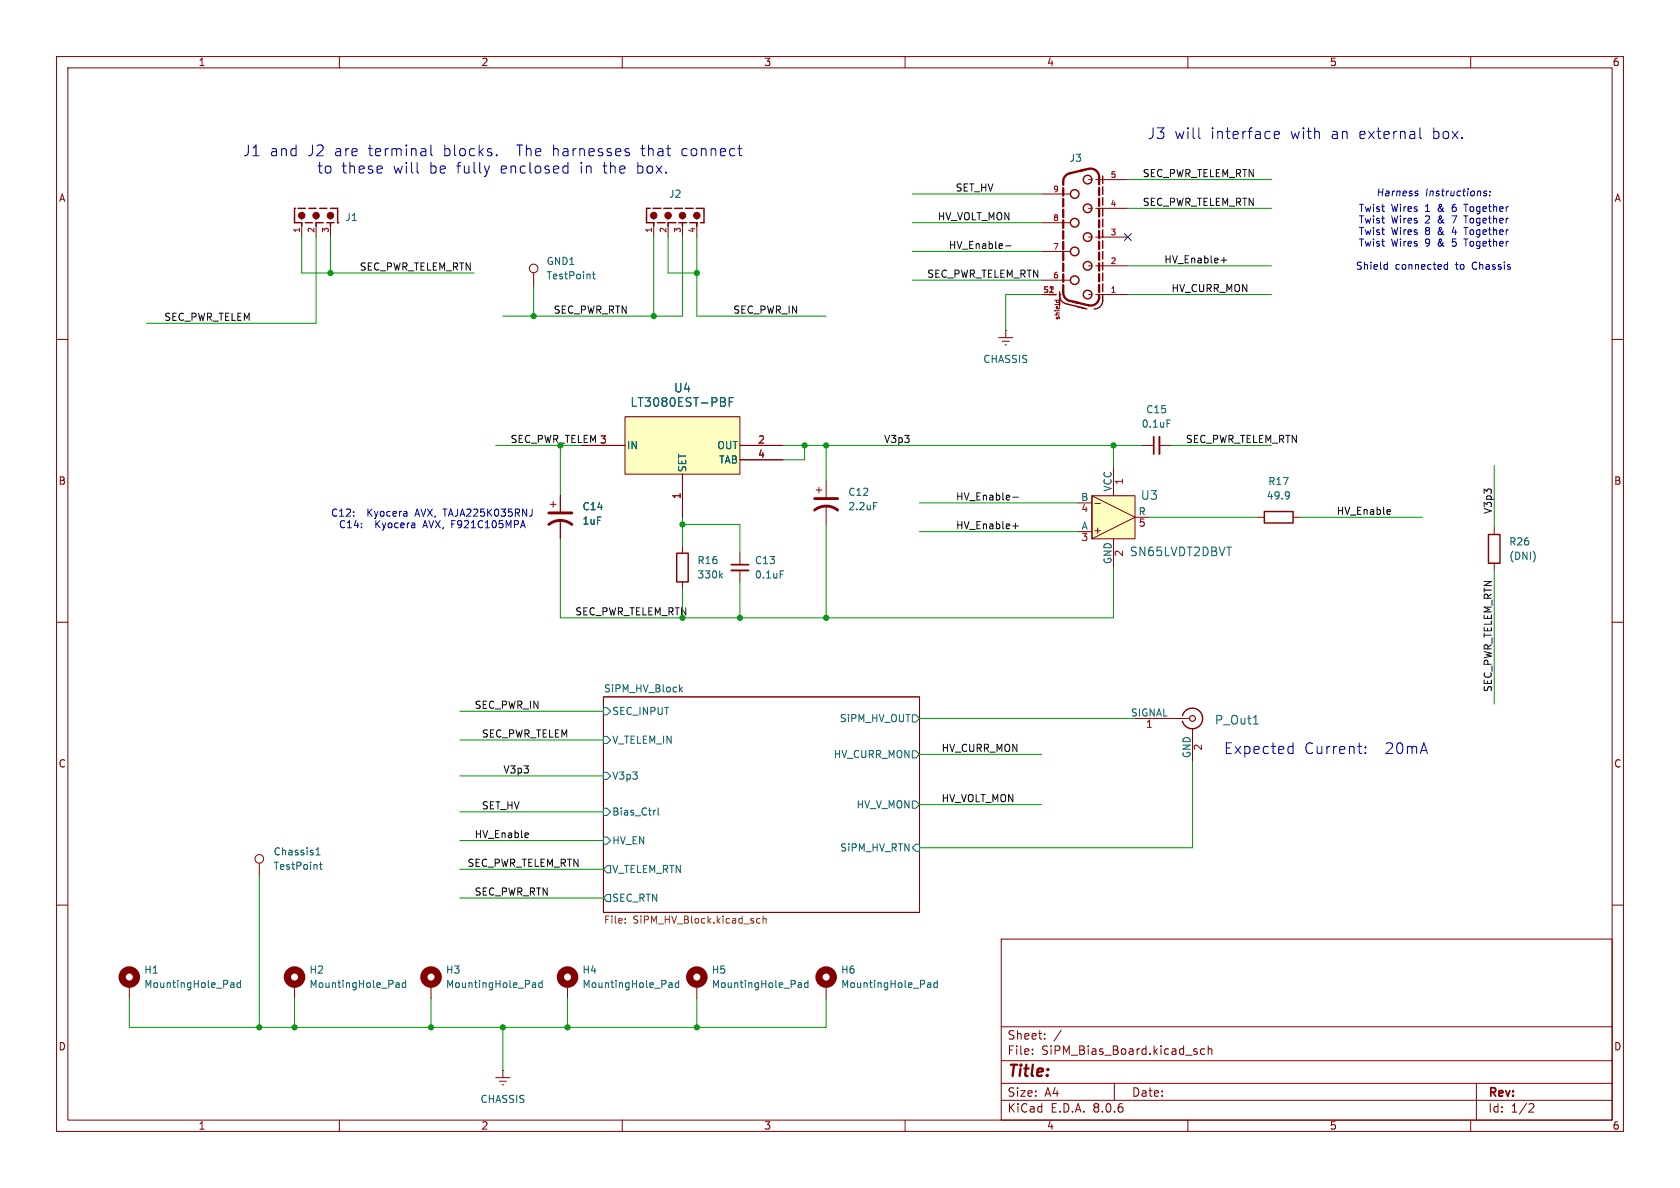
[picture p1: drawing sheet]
<svg xmlns="http://www.w3.org/2000/svg" width="297mm" height="210mm" viewBox="0 0 297 210" stroke-linecap="round" stroke-linejoin="round" font-family="sans-serif">
<g fill="none" stroke="#840000" stroke-width=".18">
<path d="M10 10h277v190h-277zM12 12h273v186h-273zM60 10v2M110 10v2M160 10v2M210 10v2M260 10v2M10 60h2M285 60h2M10 110h2M285 110h2M106.7 123.2h55.9v38.1h-55.9z"/>
<path d="M10 160h2M285 160h2M22.9 174v2.5M177 166h108v32h-108zM60 198v2M110 198v2M160 198v2M177 194.5h108M177 191.5h108M177 187.5h108M177 181.5h108M182.5 186.3v.1"/>
<path d="M182.5 185.5v.1M184.7 183.6v.1M184.7 182.8v.1M187.6 182.1l-1.3 2M197 191.5v3M210 198v2M211.5 185.9l.2 .2-.2 .3M211.5 185.4l.1 .1M213 185.5l-.5-.1-.3 .3v.4l.2 .2h.6M213.6 185.5l.2-.1 .4 .1v.9M213.6 184.9v1.5M260 198v2"/>
<path d="M261 191.5v6.5M270.5 195.1l.5 .1 .2 .3-1 1.1h1"/>
</g>
<g fill="none" stroke="#006464" stroke-width=".18">
<path d="M106.7 125.1h.6l.6 .6-.6 .7h-.6zM106.7 130.2h.6l.6 .6-.6 .6h-.6zM106.7 136.5h.6l.6 .7-.6 .6h-.6zM120.3 121.8l.3 .5M120.6 121.5l-.5 .5M161.3 126.4h.6l.7 .6-.7 .6h-.6zM161.3 132.7h.6l.7 .7-.7 .6h-.6zM106.7 148h.6l.6 .6-.6 .6h-.6zM106.7 142.9h.6l.6 .6-.6 .6h-.6zM107.3 158.1h.6v1.3h-.6l-.6-.6zM107.3 153h.6v1.3h-.6l-.6-.6zM115.8 143.2h.1"/>
<path d="M116.3 142.8v1.1l.2 .2M161.3 141.6h.6l.7 .6-.7 .7h-.6zM161.9 149.2h.7v1.3h-.7l-.6-.6zM40.9 173.7h.3l.2 .2v.7M41.4 174.5l-.5 .1M41.4 174l-.5 .1M42.5 173.8l-.4-.1-.2 .3 .1 .5h.5M42.5 173.3v1.3"/>
</g>
<path d="M110.5 163.1v.1M110.5 162.4v.1M134.4 162.4h-.4l-.2 .2 .1 .5h.5M134.9 162.5l.2-.1h.3v.8M134.9 161.9v1.3" fill="none" stroke="#725600" stroke-width=".18"/>
<circle cx="22.9" cy="172.7" r="1.27" fill="none" stroke="#840000" stroke-width="1.3"/>
<path d="M193 87.6h7.7v7.7h-7.7z" fill="#ffffc2"/>
<g fill="none" stroke="#840000" stroke-width=".18">
<path d="M53.3 39.4v2.5M55.9 39.4v2.5M58.4 39.4v2.5M176.5 59.7h2.6M177.8 58.4h.1M177.8 58.4v1.3M177.2 60.3h1.2M177.7 61h.2M201.9 78.7h2.1M205 78.7h2M190.5 94h2.5M190.5 88.9h2.5"/>
<path d="M193 87.6h7.7v7.7h-7.7zM193 87.6l7.7 3.8-7.7 3.9zM193.6 89h.9M196.8 82.6v5M196.8 95.3v5M200.7 91.4h2.5M222.2 91.4h1.3M228.6 91.4h1.3M264.2 93.2v1.3M264.2 99.6v1.2M45.8 152.6v2.5M52.1 174v2.5"/>
<path d="M76.2 174v2.5M100.3 174v2.5M87.6 190.5h2.6M88.3 191.1h1.2M88.8 191.8h.2M88.9 189.2h.1M88.9 189.2v1.3"/>
<circle cx="45.8" cy="151.8" r=".76"/>
</g>
<g fill="none" stroke="#006464" stroke-width=".18">
<path d="M206.3 74.2h.6M227.8 87l.1 .1a1.07 1.07 0 0 1-.1 1M227.9 87.5l-.1 .2M55.9 151.1h.7M55.9 150.2l.3-.3v1.2M56.5 152.8h.5M56.7 152.4v1.1l.3 .2M70.1 173.7h.3l.2 .2v.7M70.6 174.5l-.5 .1M70.6 174l-.5 .1M71.7 173.8l-.3-.1-.3 .3 .1 .5h.5M71.7 173.3v1.3"/>
<path d="M94.3 173.7h.2l.2 .2v.7M94.7 174.5l-.4 .1M94.7 174l-.4 .1M95.8 173.8l-.3-.1-.3 .3 .2 .5h.4M95.8 173.3v1.3M118.4 173.7h.2l.2 .2v.7M118.8 174.5l-.4 .1M118.8 174l-.4 .1M120 173.8l-.4-.1-.2 .3 .1 .5h.5M120 173.3v1.3"/>
</g>
<g fill="none" stroke="#840000" stroke-width="1.3">
<circle cx="52.1" cy="172.7" r="1.27"/>
<circle cx="76.2" cy="172.7" r="1.27"/>
<circle cx="100.3" cy="172.7" r="1.27"/>
</g>
<g fill="#840000" stroke="#840000" stroke-width=".18">
<circle cx="53.3" cy="38.1" r=".57"/>
<circle cx="55.9" cy="38.1" r=".57"/>
<circle cx="58.4" cy="38.1" r=".57"/>
</g>
<g fill="none" stroke="#840000" stroke-width=".25">
<path d="M52.1 36.8h.1M52.1 36.8v2.6h1.2v.6M52.7 36.8h1.3M53.3 38.1v.6M54 39.4h1.2M54.6 36.8h1.3M55.9 38.1v.6M56.5 36.8h1.3M57.1 39.4h-1.2v.6M57.8 39.4h1.3M58.4 36.8h1.3v2.6M58.4 38.1v.6"/>
<path d="M58.4 39.4v.6M59.7 39.4h.1M223.5 90.4h5.1v2.1h-5.1zM263.1 94.5h2.1v5.1h-2.1z"/>
</g>
<path d="M205 77.2v3.1" fill="none" stroke="#840000" stroke-width=".33"/>
<path d="M204 77.2v3.1" fill="none" stroke="#840000" stroke-width=".3"/>
<path d="M110.5 73.7h20.3v10.1h-20.3z" fill="#ffffc2"/>
<g fill="none" stroke="#840000" stroke-width=".18">
<path d="M115.6 39.4v2.5M118.1 39.4v2.5M120.6 39.4v2.5M123.2 39.4v2.5M184.1 39.4h5.1M184.1 34.3h5.1M192.4 31.8h.7M192.4 36.8h.7M193.7 31.8h5.7M193.7 36.8h5.7M94.3 48.2v2.6M184.1 52.1h2.6"/>
<path d="M184.1 49.5h5.1M184.1 44.5h5.1M186.5 53.1h.8l-.1 .3M186.8 53.1v.3M192.4 41.9h.7M192.4 47h.7M192.4 52.1h.7M193.7 41.9h5.7M193.7 47h5.7M193.7 52.1h5.7M102.9 78.7h7.6M110.5 73.7h20.3v10.1h-20.3z"/>
<path d="M130.8 78.7h7.6M97.3 89.2h1M97.8 88.6v1.1M99.1 87.6v2.8M99.1 91.9v3.4M120.6 83.8v7.6M120.6 96.5v1.3M130.8 81.3h7.6M130.8 97.8v2M144.3 86.6h1M144.8 86.1v1M146 85.1v2.8"/>
<path d="M146 89.4v3.3M120.6 102.9v1.2M130.8 100.8v2.1M200.7 127h9.6M210.8 128.8v5.8M123.2 174v2.5M146 174v2.5"/>
<circle cx="94.3" cy="47.5" r=".76"/>
</g>
<g fill="none" stroke="#006464" stroke-width=".18">
<path d="M104.7 48.5h.5M104.9 48v1.1l.3 .2M128.2 71.2v.5M128.9 71h.5M129.6 70.3h-.7v1.5M154.4 88.8h.7M127.4 101.7l.3 .5M127.7 101.3l-.5 .5M137.9 100.9h.6M221.6 128h.9M141.3 173.7h.2l.2 .2v.7M141.7 174.5l-.4 .1"/>
<path d="M141.7 174l-.4 .1M142.8 173.8l-.3-.1-.3 .3 .2 .5h.4M142.8 173.3v1.3M164.1 173.7h.3l.1 .2v.7M164.5 174.5l-.4 .1M164.5 174l-.4 .1M165.7 173.8l-.4-.1-.2 .3 .1 .5h.5M165.7 173.3v1.3"/>
</g>
<g fill="none" stroke="#840000" stroke-width="1.3">
<circle cx="123.2" cy="172.7" r="1.27"/>
<circle cx="146" cy="172.7" r="1.27"/>
</g>
<g fill="#840000" stroke="#840000" stroke-width=".18">
<circle cx="115.6" cy="38.1" r=".57"/>
<circle cx="118.1" cy="38.1" r=".57"/>
<circle cx="120.7" cy="38.1" r=".57"/>
<circle cx="123.2" cy="38.1" r=".57"/>
</g>
<g fill="none" stroke="#840000" stroke-width=".25">
<path d="M114.9 36.8h-.6v2.6h1.4M115.4 36.8h1.4M115.6 38.1v.6M115.6 39.4v.6M116.2 39.4h1.4M117.3 36.8h1.4M118.1 38.1v.6M119.3 36.8h1.3M119.5 39.4h-1.4v.6M120 39.4h1.4M120.6 38.1v.6M120.6 39.4v.6"/>
<path d="M121.2 36.8h1.4M121.9 39.4h1.4M123.1 36.8h1.4v2.6h-.7M123.2 38.1v.6M123.2 39.4v.6M194.9 31.1v1.4M194.9 33v1.4M194.9 34.9v1.4M194.9 36.8v1.4M194.9 38.7v1.4M185.4 52.1h1.3M187.3 52.1h.1"/>
<path d="M187.3 54v-1.8a1.5 1.5 0 0 0 1.2 1.5l3.6 .9M187.3 51.6v.5M194.9 52.1l.1 1a1.5 1.5 0 0 1-1.6 1.5M194.9 40.6v1.4M194.9 42.5v1.4M194.9 44.5v1.3M194.9 46.4v1.3M194.9 48.3v1.3M194.9 50.2v1.3M119.6 97.8h2.1v5.1h-2.1zM209.1 126.5a1.82 1.82 0 0 1 2.8-1 1.82 1.82 0 0 1-.1 3 1.82 1.82 0 0 1-2.8-1"/>
<circle cx="190" cy="34.3" r=".76"/>
<circle cx="190" cy="39.4" r=".76"/>
<circle cx="192.3" cy="36.8" r=".76"/>
<circle cx="192.3" cy="31.7" r=".76"/>
<circle cx="190" cy="49.5" r=".76"/>
<circle cx="190" cy="44.4" r=".76"/>
<circle cx="192.3" cy="52.1" r=".76"/>
<circle cx="192.3" cy="47" r=".76"/>
<circle cx="192.3" cy="41.9" r=".76"/>
</g>
<path d="M97 92.7a3.3 3.3 0 0 1 4.1 0M97 90.7h4.1M144 90.2a3.3 3.3 0 0 1 4.1 0M144 88.1h4.1" fill="none" stroke="#840000" stroke-width=".51"/>
<circle cx="210.8" cy="127" r=".51" fill="none" stroke="#840000" stroke-width=".2"/>
<path d="M129.3 100.8h3" fill="none" stroke="#840000" stroke-width=".33"/>
<path d="M129.3 99.8h3" fill="none" stroke="#840000" stroke-width=".3"/>
<g fill="none" stroke="#840000" stroke-width=".41">
<path d="M188 33.3v1.3M188 35.2v1.3M188 37.1v1.3M188 39v1.3M194.3 32.6v-1.3a1.51 1.51 0 0 0-1.8-1.5l-3.4 .8a1.5 1.5 0 0 0-1.1 1.5v.6M194.3 33.2v1.3M194.3 35.1v1.3M194.3 37v1.3M194.3 38.9v1.3M188 50.4v1.3a1.5 1.5 0 0 0 1.1 1.5l3.4 .8a1.5 1.5 0 0 0 1.8-1.5M188 40.9v1.3M188 42.8v1.3"/>
<path d="M188 44.7v1.3M188 46.6v1.3M188 48.5v1.3M194.3 40.8v1.3M194.3 42.7v1.3M194.3 44.6v1.3M194.3 46.5v1.3M194.3 48.5v1.2M194.3 50.4v1.2M194.3 52.3v.2"/>
</g>
<path d="M177.8 43.5h.9M215.9 46h.9M216.4 45.5v1M179 87.9h1M179 93h1M179.5 92.5v1M245.6 90.1l.2 .3-.6 .1M245.8 90.9h-.2M93.2 147.2l.2 .3-.6 .2M93.4 148l-.2 .1" fill="none" stroke="#0f0f0f" stroke-width=".18"/>
<g fill="none" stroke="#0000c2" stroke-width=".18">
<path d="M73.8 30.5l.2 .1M76.2 25.6v1.7l.3 .2M86.5 29.3l-.4 1.3M87.8 27.4h.1l-.1 .1M87.8 27.4h-.1l.1 .1M87.8 27.4v.1M99.9 29.3l.5 .1M100.4 28.7v1.9M100.4 30.5l-.5 .1M111 26.9l.3 .3-.1 .2-.2 .1M111 26.3l.2 .1M130.4 26.3h.8"/>
<path d="M131 27.5h.2M212 24.4l.2 .1M225.3 23.9l.9-.2-.1-.4-.6-.1-.2 .3 .1 .9 .1 .1 .6-.1M250.3 34.2l.4 .2-.2 .2M250.4 33.8h.3M251 22.6v1.6l.3 .3M258.8 36.1h.7M258.8 38.2h.7M262.8 33.8h-.3l-.2 .2 .1 .1 .4 .2-.1 .3h-.4M263.4 34.5l-.1 .1M263.4 33.8v.2M244.9 46.8h.4"/>
<path d="M245.3 46.3v1.3M245.3 47.5l-.4 .1M255.3 47.4l.2 .2 .4-.1M255.9 46.8h-.4l-.2 .2M255.9 46.3v1.3M258.8 40.2h.7M258.8 42.2h.7M228 131.9l.6 .1M228.6 131.3v1.9M228.6 133.1l-.6 .1M241.4 133l.1 .1-.1 .1M241.4 133l-.1 .1 .1 .1"/>
<path d="M241.4 132v.2M241.4 133v.2M241.4 132l.1 .1-.1 .1M241.4 132l-.1 .1 .1 .1"/>
</g>
<g fill="none" stroke="#009600" stroke-width=".18">
<path d="M161.3 34.3h22.8M161.3 39.4h22.8M199.4 36.8h25.4M199.4 31.8h25.4M53.3 41.9v6.4h30.5M55.9 41.9v15.3h-30M58.4 41.9v6.4M94.3 50.8v5.1M115.6 41.9v14M118.1 41.9v6.4h5.1M120.6 41.9v14h-31.7M123.2 41.9v14h22.8"/>
<path d="M161.3 44.5h22.8M161.3 49.5h22.8M184.1 52.1h-6.3v6.3M199.4 52.1h25.4M199.4 47h25.4M87.6 78.7h15.3M99.1 78.7v8.9M138.4 78.7h63.5M142.2 78.7v2.6h-3.8M146 78.7v6.4M196.8 78.7v3.9M207 78.7h17.8"/>
<path d="M99.1 95.3v13.9h97.7v-8.9M120.6 91.4v5.1M120.6 92.7h10.2v5.1M146 92.7v16.5M162.6 88.9h27.9M162.6 94h27.9M203.2 91.4h19M229.9 91.4h21.6M264.2 82.3v10.9M120.6 104.1v5.1M130.8 102.9v6.3M264.2 100.8v23.7"/>
<path d="M81.3 125.7h25.4M81.3 137.2h25.4M81.3 130.8h25.4M162.6 133.4h21.5M162.6 127h38.1M210.8 134.6v15.3h-48.2M45.8 155.1v26.5M81.3 158.8h25.4M81.3 153.7h25.4M81.3 148.6h25.4M81.3 143.5h25.4M162.6 142.2h21.5"/>
<path d="M22.9 176.5v5.1h123.1v-5.1M52.1 176.5v5.1M76.2 176.5v5.1M100.3 176.5v5.1M123.2 176.5v5.1M88.9 181.6v7.6"/>
</g>
<path d="M198.8 41.3l1.2 1.2M200 41.3l-1.2 1.2" fill="none" stroke="#000084" stroke-width=".18"/>
<g fill="#009600" stroke="#009600" stroke-width=".18">
<circle cx="146" cy="78.7" r=".46"/>
<circle cx="142.2" cy="78.7" r=".46"/>
<circle cx="120.6" cy="92.7" r=".46"/>
<circle cx="115.6" cy="55.9" r=".46"/>
<circle cx="123.2" cy="48.3" r=".46"/>
<circle cx="130.8" cy="109.2" r=".46"/>
<circle cx="146" cy="109.2" r=".46"/>
<circle cx="196.8" cy="78.7" r=".46"/>
<circle cx="52.1" cy="181.6" r=".46"/>
<circle cx="76.2" cy="181.6" r=".46"/>
<circle cx="45.8" cy="181.6" r=".46"/>
<circle cx="88.9" cy="181.6" r=".46"/>
<circle cx="123.2" cy="181.6" r=".46"/>
<circle cx="100.3" cy="181.6" r=".46"/>
<circle cx="94.3" cy="55.9" r=".46"/>
<circle cx="58.4" cy="48.3" r=".46"/>
</g>
<text font-size="2.8" fill="#840000" x="178" y="190.9">Title:</text>
<g font-size="2.7" fill="#0000c2">
<text x="42.9" y="27.8">J1</text>
<text x="47.7" y="27.8">and</text>
<text x="54.4" y="27.8">J2</text>
<text x="59.1" y="27.8">are</text>
<text x="65.2" y="27.8">terminal</text>
<text x="78.5" y="27.8">blocks.</text>
<text x="91.7" y="27.8">The harnesses</text>
<text x="113.8" y="27.8">that</text>
<text x="120.9" y="27.8">connect</text>
<text x="202.8" y="24.8">J3</text>
<text x="207.6" y="24.8">will</text>
<text x="214" y="24.8">interface</text>
<text x="228.2" y="24.8">with</text>
<text x="235.4" y="24.8">an</text>
<text x="240.4" y="24.8">external</text>
<text x="253.4" y="24.8">box.</text>
<text x="56" y="30.9">to</text>
<text x="60.4" y="30.9">these</text>
<text x="69.5" y="30.9">will</text>
<text x="75.9" y="30.9">be</text>
<text x="80.8" y="30.9">fully</text>
<text x="88.6" y="30.9">enclosed</text>
<text x="102.7" y="30.9">in</text>
<text x="106.9" y="30.9">the</text>
<text x="112.9" y="30.9">box.</text>
<text x="216.3" y="133.5">Expected</text>
<text x="230.5" y="133.5">Current:</text>
<text x="244.9" y="133.5">20mA</text>
</g>
<g font-size="2.1" fill="#006464">
<text x="119" y="69.6">U4</text>
<text x="111.4" y="72.1">LT3080EST-PBF</text>
<text x="201.6" y="88.6">U3</text>
<text x="199.6" y="98.5">SN65LVDT2DBVT</text>
<text x="214.7" y="128.3">P_Out1</text>
</g>
<g font-size="2.1" fill="#840000">
<text x="178" y="184">Sheet:</text>
<text x="178" y="186.7">File:</text>
<text x="184.1" y="186.7">SiPM_Bias_Board.kicad_sch</text>
<text x="178" y="196.9">KiCad</text>
<text x="178" y="194.1">Size:</text>
<text x="184.7" y="194.1">A4</text>
<text x="185.7" y="196.9">E.D.A.</text>
<text x="193.3" y="196.9">8.0.6</text>
<text x="200" y="194.1">Date:</text>
<text x="263" y="194.3">Rev:</text>
<text x="263" y="196.9">Id:</text>
<text x="267.1" y="196.9">1/2</text>
</g>
<g font-size="1.8" fill="#840000">
<text x="35" y="11.9">1</text>
<text x="85" y="11.9">2</text>
<text x="135" y="11.9">3</text>
<text x="185" y="11.9">4</text>
<text x="235" y="11.9">5</text>
<text x="285" y="11.9">6</text>
<text x="10.3" y="35.9">A</text>
<text x="285.3" y="35.9">A</text>
<text x="10.3" y="85.9">B</text>
<text x="285.3" y="85.9">B</text>
<text x="193.2" y="94.6">+</text>
<text x="10.3" y="135.9">C</text>
<text x="285.3" y="135.9">C</text>
<text x="10.3" y="185.9">D</text>
<text x="285.3" y="185.9">D</text>
<text x="35" y="199.9">1</text>
<text x="85" y="199.9">2</text>
<text x="135" y="199.9">3</text>
<text x="185" y="199.9">4</text>
<text x="235" y="199.9">5</text>
<text x="285" y="199.9">6</text>
</g>
<g font-size="1.8" fill="#006464">
<text x="189" y="28.8">J3</text>
<text x="118.2" y="35.2">J2</text>
<text x="61" y="39.3">J1</text>
<text x="96.5" y="47">GND1</text>
<text x="96.5" y="49.6">TestPoint</text>
<text x="173.7" y="64.4">CHASSIS</text>
<text x="201.7" y="75.8">0.1uF</text>
<text x="202.5" y="73.3">C15</text>
<text x="110.7" y="79.6">IN</text>
<text x="121.5" y="83.6" transform="rotate(-90 121.5 83.6)">SET</text>
<text x="126.7" y="79.6">OUT</text>
<text x="127" y="82.1">TAB</text>
<text x="149.9" y="87.9">C12</text>
<text x="191" y="88.6">B</text>
<text x="196.6" y="87" transform="rotate(-90 196.6 87)">VCC</text>
<text x="223.8" y="88.5">49.9</text>
<text x="224.1" y="86">R17</text>
<text x="102.9" y="92.9">1uF</text>
<text x="102.9" y="90.4">C14</text>
<text x="149.9" y="90.4">2.2uF</text>
<text x="191.1" y="93.7">A</text>
<text x="201.2" y="91.2">R</text>
<text x="123.2" y="99.9">R16</text>
<text x="133.4" y="99.9">C13</text>
<text x="196.6" y="99.8" transform="rotate(-90 196.6 99.8)">GND</text>
<text x="266.7" y="96.6">R26</text>
<text x="266.7" y="99.2">(DNI)</text>
<text x="123.2" y="102.5">330k</text>
<text x="133.4" y="102.5">0.1uF</text>
<text x="106.7" y="122.5">SiPM_HV_Block</text>
<text x="108.1" y="126.6">SEC_INPUT</text>
<text x="108.1" y="131.7">V_TELEM_IN</text>
<text x="148.4" y="127.9">SiPM_HV_OUT</text>
<text x="199.8" y="126.7">SIGNAL</text>
<text x="147.3" y="134.2">HV_CURR_MON</text>
<text x="210.6" y="134.1" transform="rotate(-90 210.6 134.1)">GND</text>
<text x="108.1" y="138">V3p3</text>
<text x="151.3" y="143.1">HV_V_MON</text>
<text x="108.1" y="149.5">HV_EN</text>
<text x="108.1" y="144.4">Bias_Ctrl</text>
<text x="48.3" y="154">TestPoint</text>
<text x="48.3" y="151.4">Chassis1</text>
<text x="108.1" y="154.5">V_TELEM_RTN</text>
<text x="148.4" y="150.7">SiPM_HV_RTN</text>
<text x="108.1" y="159.6">SEC_RTN</text>
<text x="25.4" y="172.3">H1</text>
<text x="54.6" y="172.3">H2</text>
<text x="78.7" y="172.3">H3</text>
<text x="102.9" y="172.3">H4</text>
<text x="125.7" y="172.3">H5</text>
<text x="148.6" y="172.3">H6</text>
<text x="25.4" y="174.9">MountingHole_Pad</text>
<text x="54.6" y="174.9">MountingHole_Pad</text>
<text x="78.7" y="174.9">MountingHole_Pad</text>
<text x="102.9" y="174.9">MountingHole_Pad</text>
<text x="125.7" y="174.9">MountingHole_Pad</text>
<text x="148.6" y="174.9">MountingHole_Pad</text>
<text x="84.8" y="195.2">CHASSIS</text>
</g>
<g font-size="1.8" fill="#0f0f0f">
<text x="168.8" y="33.9">SET_HV</text>
<text x="201.9" y="31.4">SEC_PWR_TELEM_RTN</text>
<text x="165.7" y="39">HV_VOLT_MON</text>
<text x="201.9" y="36.5">SEC_PWR_TELEM_RTN</text>
<text x="63.5" y="47.9">SEC_PWR_TELEM_RTN</text>
<text x="167.6" y="44.1">HV_Enable-</text>
<text x="205.7" y="46.6">HV_Enable+</text>
<text x="163.8" y="49.2">SEC_PWR_TELEM_RTN</text>
<text x="207" y="51.7">HV_CURR_MON</text>
<text x="28.9" y="56.8">SEC_PWR_TELEM</text>
<text x="97.8" y="55.5">SEC_PWR_RTN</text>
<text x="129.5" y="55.5">SEC_PWR_IN</text>
<text x="156.2" y="78.4">V3p3</text>
<text x="209.5" y="78.4">SEC_PWR_TELEM_RTN</text>
<text x="168.9" y="88.6">HV_Enable-</text>
<text x="168.9" y="93.6">HV_Enable+</text>
<text x="236.2" y="91.1">HV_Enable</text>
<text x="263.8" y="91" transform="rotate(-90 263.8 91)">V3p3</text>
<text x="83.8" y="125.4">SEC_PWR_IN</text>
<text x="263.8" y="122.4" transform="rotate(-90 263.8 122.4)">SEC_PWR_TELEM_RTN</text>
<text x="85.1" y="130.5">SEC_PWR_TELEM</text>
<text x="88.9" y="136.8">V3p3</text>
<text x="166.4" y="133">HV_CURR_MON</text>
<text x="85.1" y="143.2">SET_HV</text>
<text x="166.4" y="141.9">HV_VOLT_MON</text>
<text x="83.8" y="148.2">HV_Enable</text>
<text x="82.5" y="153.3">SEC_PWR_TELEM_RTN</text>
<text x="83.8" y="158.4">SEC_PWR_RTN</text>
</g>
<g font-size="1.8" fill="#0000c2">
<text x="243.2" y="34.9">Harness</text>
<text x="252" y="34.9">Instructions:</text>
<text x="240.1" y="37.7">Twist</text>
<text x="240.1" y="39.7">Twist</text>
<text x="240.1" y="41.8">Twist</text>
<text x="245.9" y="37.7">Wires</text>
<text x="245.9" y="39.7">Wires</text>
<text x="245.9" y="41.8">Wires</text>
<text x="252.1" y="37.7">1</text>
<text x="252.1" y="39.7">2</text>
<text x="252.1" y="41.8">8</text>
<text x="254.5" y="37.7">&amp;</text>
<text x="254.5" y="39.7">&amp;</text>
<text x="254.5" y="41.8">&amp;</text>
<text x="257.2" y="37.7">6</text>
<text x="257.2" y="39.7">7</text>
<text x="257.2" y="41.8">4</text>
<text x="259.6" y="37.7">Together</text>
<text x="259.6" y="39.7">Together</text>
<text x="259.6" y="41.8">Together</text>
<text x="239.6" y="47.9">Shield</text>
<text x="240.1" y="43.8">Twist</text>
<text x="245.9" y="43.8">Wires</text>
<text x="246.6" y="47.9">connected</text>
<text x="252.1" y="43.8">9</text>
<text x="254.5" y="43.8">&amp;</text>
<text x="257.2" y="43.8">5</text>
<text x="257.5" y="47.9">to</text>
<text x="259.6" y="43.8">Together</text>
<text x="260.5" y="47.9">Chassis</text>
<text x="58.4" y="91.5">C12:</text>
<text x="59.8" y="93.6">C14:</text>
<text x="65.1" y="91.5">Kyocera</text>
<text x="66.4" y="93.6">Kyocera</text>
<text x="73.7" y="91.5">AVX, TAJA225K035RNJ</text>
<text x="75.1" y="93.6">AVX, F921C105MPA</text>
</g>
<g font-size="1.8" fill="#009600">
<text x="90.2" y="78.4">SEC_PWR_TELEM3</text>
<text x="101.6" y="108.9">SEC_PWR_TELEM_RTN</text>
</g>
<g font-size="1.8" fill="#a90000">
<text x="106" y="78.5">3</text>
<text x="133.9" y="78.5">2</text>
<text x="133.9" y="81">4</text>
<text x="120.4" y="88.3" transform="rotate(-90 120.4 88.3)">1</text>
<text x="198.8" y="85.8" transform="rotate(-90 198.8 85.8)">1</text>
<text x="191.1" y="96">3</text>
<text x="191.1" y="90.9">4</text>
<text x="201.2" y="93.4">5</text>
<text x="198.8" y="98.5" transform="rotate(-90 198.8 98.5)">2</text>
<text x="202.5" y="129">1</text>
<text x="212.8" y="132.8" transform="rotate(-90 212.8 132.8)">2</text>
</g>
<g font-size="1.8" fill="#725600">
<text x="106.7" y="163.6">File:</text>
<text x="111.9" y="163.6">SiPM_HV_Block.kicad_sch</text>
</g>
<g font-size="1.4" fill="#a90000">
<text x="186.1" y="34">9</text>
<text x="196.2" y="31.5">5</text>
<text x="53.1" y="41.3" transform="rotate(-90 53.1 41.3)">1</text>
<text x="55.6" y="41.3" transform="rotate(-90 55.6 41.3)">2</text>
<text x="58.2" y="41.3" transform="rotate(-90 58.2 41.3)">3</text>
<text x="115.3" y="41.3" transform="rotate(-90 115.3 41.3)">1</text>
<text x="117.9" y="41.3" transform="rotate(-90 117.9 41.3)">2</text>
<text x="120.4" y="41.3" transform="rotate(-90 120.4 41.3)">3</text>
<text x="122.9" y="41.3" transform="rotate(-90 122.9 41.3)">4</text>
<text x="186.1" y="39.1">8</text>
<text x="196.2" y="41.7">3</text>
<text x="196.2" y="36.6">4</text>
<text x="186.1" y="44.2">7</text>
<text x="196.2" y="46.7">2</text>
<text x="184.3" y="51.8">S1</text>
<text x="185.3" y="51.8">2</text>
<text x="186.1" y="49.3">6</text>
<text x="196.2" y="51.8">1</text>
</g>
<text font-size="1.1" fill="#840000" x="187.5" y="56.7" transform="rotate(-90 187.5 56.7)">shield</text>
</svg>
